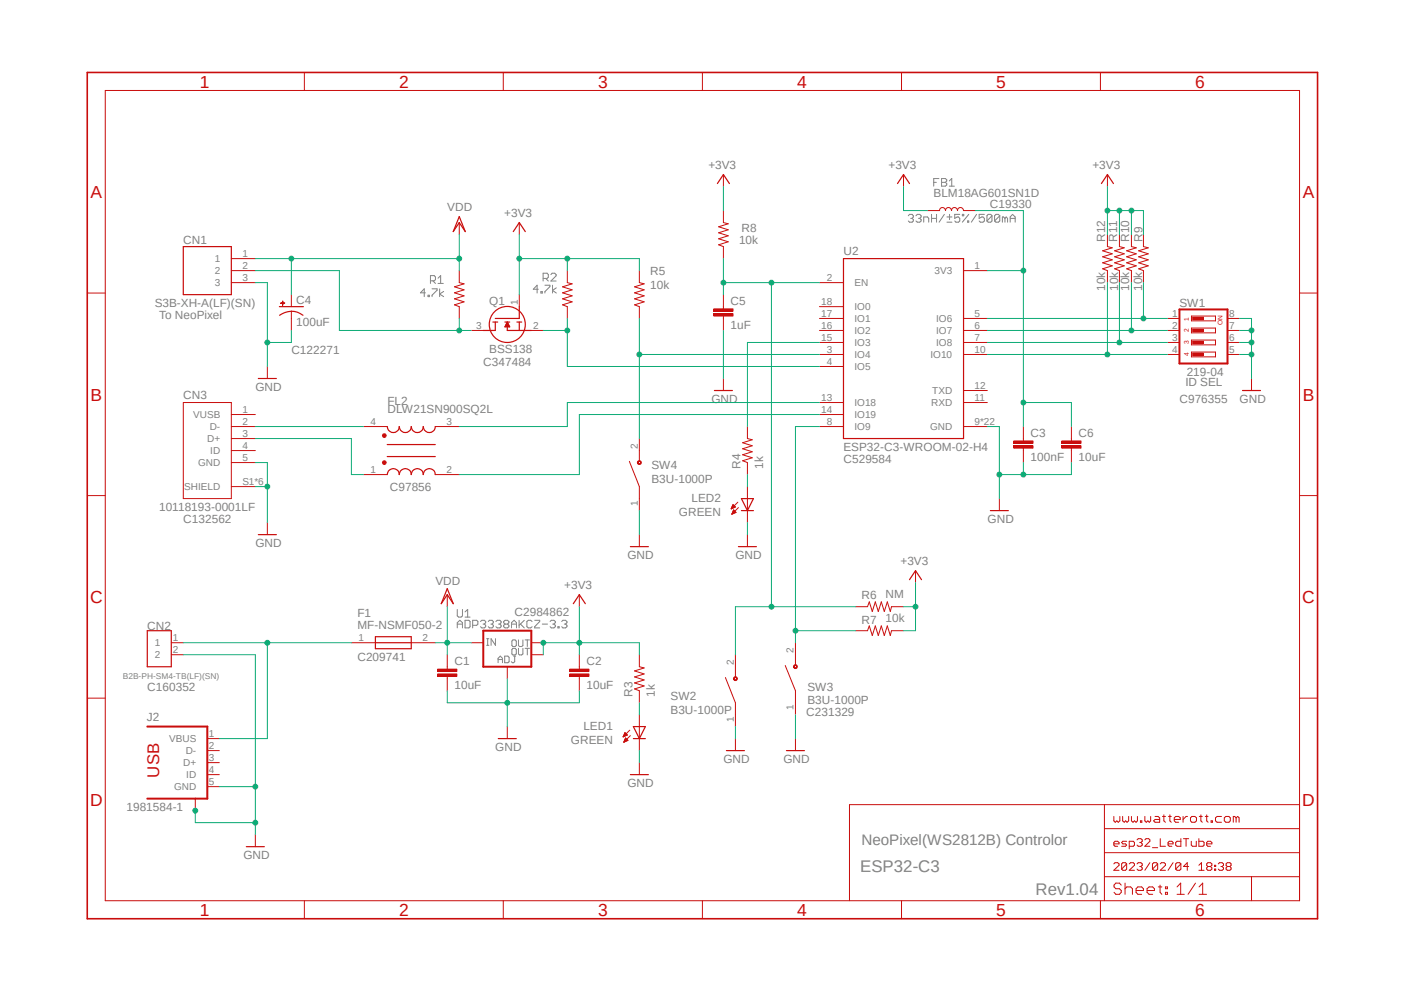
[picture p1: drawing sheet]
<svg xmlns="http://www.w3.org/2000/svg" width="297mm" height="210mm" viewBox="0 0 297 210" stroke-linecap="round" stroke-linejoin="round" font-family="sans-serif">
<path d="M17.9 15l261.2 179.9M279.1 15l-261.2 179.9" fill="none" stroke="#fff" stroke-width=".21"/>
<g fill="none" stroke="#808080" stroke-width=".21">
<path d="M197.5 38.6h.6M198.6 37.8h-1.1v1.6M199.2 37.8h.8l.3 .2v.3l-.3 .3 .3 .2v.3l-.3 .3h-.8zM199.2 38.6h.8M200.8 39.4h1.1M200.8 38.3l.5-.5v1.6M91.1 59.4h.8l.2-.3v-.5l-.2-.3h-.8v1.6M91.6 59.4l.5 .5M92.7 58.8l.5-.5v1.6M92.7 59.9h1.1M114.9 58.9h.8l.3-.3v-.5l-.3-.3h-.8v1.6M115.4 58.9l.6 .5"/>
<path d="M116.5 58.1l.3-.3h.5l.3 .3v.2l-1.1 1.1h1.1M192.2 45.6l.2-.3h.6l.2 .3v.3l-.2 .3M192.7 46.2h.3M193 46.2l.2 .2v.3l-.2 .3h-.6l-.2-.3M193.8 45.6l.3-.3h.5l.3 .3v.3l-.3 .3M194.3 46.2h.3M194.6 46.2l.3 .2v.3l-.3 .3h-.5l-.3-.3M195.4 47v-1.1h.8l.3 .3v.8M197.1 46.2h1M197.1 45.3v1.7M198.1 45.3v1.7M199.8 45.3l-1.1 1.7"/>
<path d="M200.3 47h1.1M200.3 45.9h1.1M200.9 45.3v1.1M203 45.3h-1v.9l.5-.3h.3l.2 .3v.5l-.2 .3h-.6l-.2-.3M203.6 45.3h.3v.3h-.3zM204.7 46.7h.2v.3h-.2zM204.9 45.3l-1.3 1.7M206.6 45.3l-1.1 1.7M208.2 45.3h-1.1v.9l.6-.3h.2l.3 .3v.5l-.3 .3h-.5l-.3-.3M209.8 45.6l-.2-.3h-.6l-.2 .3v1.1M209.8 45.6v1.1l-.2 .3h-.6l-.2-.3M209.8 45.6l-1 1.1"/>
<path d="M211.5 45.6l-.3-.3h-.5l-.3 .3v1.1M211.5 45.6v1.1l-.3 .3h-.5l-.3-.3M211.5 45.6l-1.1 1.1M212.6 46.2l-.3-.3h-.3v1.1M212.6 46.2v.8M212.6 46.2l.3-.3 .2 .3v.8M213.7 46.2h1.1M213.7 47v-1.1l.5-.6 .6 .6v1.1M90 61.9h-1.1l.8-.8v1.6M90.6 62.4h.2v.3h-.2zM91.4 61.1h1.1v.3l-1.1 1v.3M93 61.1v1.6"/>
<path d="M93.9 61.6l-.9 .6 .9 .5M113.9 61.2h-1.1l.8-.9v1.7M114.4 61.7h.3v.3h-.3zM115.3 60.3h1v.3l-1 1.1v.3M116.9 60.3v1.7M117.7 60.9l-.8 .5 .8 .6M96.7 128.9v1.4l.3 .2h.5l.3-.2v-1.4M96.7 132.8v-1.1l.6-.5 .5 .5v1.1M96.7 132h1.1M98.4 131.2h.8l.2 .2v1.1l-.2 .3h-.8zM98.4 130.5h1M98.4 129.4l.5-.5v1.6"/>
<path d="M100 132.2h.8l.3-.2v-.6l-.3-.2h-.8v1.6M101.6 131.4l.3-.2h.5l.3 .2v.3l-.3 .3M102.2 132h.2M102.4 132l.3 .2v.3l-.3 .3h-.5l-.3-.3M103 136.5h.4M103 135.1h.4M103.2 135.1v1.4M103.3 131.4l.2-.2h.6l.3 .2v.3l-.3 .3M103.8 132h.3M104.1 132l.3 .2v.3l-.3 .3h-.6l-.2-.3M104.8 135.1v1.4l-.9-1.4v1.4M104.9 131.4l.3-.2h.5l.3 .2v.3l-.3 .3"/>
<path d="M105.4 139.5h.9M105.5 132h.2M105.7 132l.3 .2v.3l-.3 .3h-.5l-.3-.3M106.8 138.8h.6l.3 .2v1l-.3 .2h-.6zM106.8 132h.6M106.8 132l-.2 .2v.3l.2 .3h.6l.3-.3v-.3l-.3-.2M106.8 132l-.2-.3v-.3l.2-.2h.6l.3 .2v.3l-.3 .3M108.2 132h1.1M108.2 132.8v-1.1l.6-.5 .5 .5v1.1M108.5 137.1h.5l.2 .3v.9l-.2 .2h-.5l-.2-.2v-.9zM108.5 135.3h.5l.2 .3v.9l-.2 .2h-.5l-.2-.2v-.9zM108.6 138.8h.5"/>
<path d="M108.9 138.8v1.2l-.3 .2-.4-.2M109.7 137.1v1.2l.2 .2h.5l.2-.2v-1.2M109.7 135.3v1.2l.2 .2h.5l.2-.2v-1.2M109.8 131.2v1.6M110.1 132l.8 .8M110.9 131.2l-1.1 1M111.1 137.1h.9M111.1 135.3h.9M111.5 135.3v1.4M111.5 137.1v1.4M112.6 131.4l-.3-.2h-.5l-.3 .2v1.1l.3 .3h.5l.3-.3M113.1 131.2h1.1v.2l-1.1 1.1v.3h1.1"/>
<path d="M114.7 132h1.1M116.4 131.4l.2-.2h.6l.3 .2v.3l-.3 .3M116.9 132h.3M117.2 132l.3 .2v.3l-.3 .3h-.6l-.2-.3M118 132.5h.3v.3h-.3zM118.8 131.4l.3-.2h.5l.3 .2v.3l-.3 .3M119.4 132h.2M119.6 132l.3 .2v.3l-.3 .3h-.5l-.3-.3M105.4 140.2v-1l.4-.4 .5 .4v1"/>
</g>
<g fill="none" stroke="#c90d0c" stroke-width=".21">
<path d="M22.3 19.1h252.6v171.4h-252.6zM64.4 15.3v3.8M106.5 15.3v3.8M148.6 15.3v3.8M190.7 15.3v3.8M232.8 15.3v3.8M153 44.5v2.6l1.1 .2-2.1 .7 2.1 .6-2.1 .6 2.1 .7-2.1 .6 2.1 .6-2.1 .7 1 .4v2.5M18.5 62h3.8M274.9 62h3.8M18.5 104.8h3.8M211.4 105.5v2.5M274.9 104.8h3.8"/>
<path d="M99.7 135.9h2.5M112.4 135.9h2.5M112.4 138.5h2.5M122.6 125.8v2.5M181 128.3h2.5l.4-1 .6 2 .7-2 .6 2 .6-2 .7 2 .6-2 .6 2 .3-1h2.5M181 133.4h2.5l.4-1 .6 2 .7-2 .6 2 .6-2 .7 2 .6-2 .6 2 .3-1h2.5M18.5 147.7h3.8M94.6 141v.5M94.6 143v.6M107.3 141v2.6M107.3 153.7v2.5M168.3 156.2v2.5"/>
<path d="M274.9 147.7h3.8M233.6 170.2v20.3M233.6 175.3h41.3M235.6 172.7v.9l.3 .3 .4-.3 .3 .3 .3-.3v-.9M235.6 178.5h1.1v-.3l-.3-.3h-.5l-.3 .3v.5l.3 .3h.5M237.5 172.7v.9l.3 .3 .3-.3 .3 .3 .4-.3v-.9M238.3 177.9h-.8l-.2 .3 .2 .3h.6l.2 .2-.2 .3h-.8M238.9 179h.8l.3-.3v-.5l-.3-.3h-.8v1.6M239.4 172.7v.9l.3 .3 .3-.3 .3 .3 .3-.3v-.9M240.5 177.6l.3-.2h.5l.3 .2v.3l-.3 .3M241.1 178.2h.2M241.3 173.6h.3v.3h-.3z"/>
<path d="M241.3 178.2l.3 .3v.2l-.3 .3h-.5l-.3-.3M242.2 172.7v.9l.3 .3 .3-.3 .3 .3 .3-.3v-.9M242.2 177.6l.2-.2h.6l.2 .2v.3l-1 1.1h1M243.8 179.3h1.1M244.3 172.7h.7l.3 .3v.9h-1l-.2-.3 .2-.3h1M245.4 177.4v1.6h1.1M245.9 172.7h.6M246.2 172.3v1.3l.3 .3M247.1 178.5h1.1v-.3l-.3-.3h-.5l-.3 .3v.5l.3 .3h.5M247.2 172.7h.6M247.5 172.3v1.3l.3 .3M248.4 173.3h1.3v-.3l-.4-.3h-.6l-.3 .3v.6l.3 .3h.6"/>
<path d="M249.8 177.4v1.6h-.8l-.3-.3v-.5l.3-.3h.8M250.3 172.7v1.2M250.4 177.4h1.1M250.9 177.4v1.6M251.2 172.7h-.3l-.6 .6M251.8 173l.3-.3h.7l.3 .3v.6l-.3 .3h-.7l-.3-.3zM252 177.9v.8l.3 .3h.8v-1.1M253.6 177.4v1.6h.9l.2-.3v-.5l-.2-.3h-.9M253.7 172.7h.6M254 172.3v1.3l.3 .3M255 172.7h.6M255.3 172.3v1.3l.3 .3"/>
<path d="M255.3 178.5h1.1v-.3l-.3-.3h-.6l-.2 .3v.5l.2 .3h.6M256.2 173.6h.3v.3h-.3zM258.4 172.7h-.9l-.4 .3v.6l.4 .3h.9M259 173l.3-.3h.7l.3 .3v.6l-.3 .3h-.7l-.3-.3zM261.5 173l-.3-.3h-.3v1.2M261.5 173v.9M261.5 173l.3-.3 .3 .3v.9M274.9 170.2h-95.2v20.3M64.4 190.5v3.8M106.5 190.5v3.8M148.6 190.5v3.8M190.7 190.5v3.8"/>
<path d="M232.8 190.5v3.8M233.6 185.4h41.3M233.6 180.3h41.3M235.6 182.7l.3-.2h.5l.3 .2v.3l-1.1 1.1h1.1M237.2 187.2l-.4-.4h-.7l-.4 .4v.4l.4 .4h.7l.4 .3v.4l-.4 .4h-.7l-.4-.4M238 186.8v2.3M238 188l.4-.4h.8l.4 .4v1.1M238.3 182.7v1.1l-.2 .3h-.6l-.2-.3M238.3 182.7l-.2-.2h-.6l-.2 .2v1.1M238.3 182.7l-1 1.1M238.9 182.7l.3-.2h.5l.3 .2v.3l-1.1 1.1h1.1M240.3 188.3h1.6v-.3l-.4-.4h-.8l-.4 .4v.7l.4 .4h.8"/>
<path d="M240.5 182.7l.3-.2h.5l.3 .2v.3l-.3 .3M241.1 183.3h.2M241.3 183.3l.3 .3v.2l-.3 .3h-.5l-.3-.3M242.7 188.3h1.5v-.3l-.4-.4h-.7l-.4 .4v.7l.4 .4h.7M243.2 182.5l-1 1.6M244.9 182.7v1.1l-.3 .3h-.5l-.3-.3M244.9 182.7l-.3-.2h-.5l-.3 .2v1.1M244.9 182.7l-1.1 1.1M245 187.6h.8M245.4 187.2v1.5l.4 .4M245.4 182.7l.3-.2h.6l.2 .2v.3l-1.1 1.1h1.1M246.5 187.6h.5v.4h-.5z"/>
<path d="M246.5 188.7h.5v.4h-.5zM248.2 182.5l-1.1 1.6M249 189.1h1.5M249 187.6l.8-.8v2.3M249.8 182.7v1.1l-.2 .3h-.6l-.3-.3M249.8 182.7l-.2-.2h-.6l-.3 .2v1.1M249.8 182.7l-1.1 1.1M251.5 183.3h-1.1l.8-.8v1.6M252.9 186.8l-1.6 2.3M253.6 184.1h1.1M253.6 183l.6-.5v1.6M253.7 189.1h1.5"/>
<path d="M253.7 187.6l.7-.8v2.3M255.5 183.3l-.2-.3v-.3l.2-.2h.6l.3 .2v.3l-.3 .3M255.5 183.3l-.2 .3v.2l.2 .3h.6l.3-.3v-.2l-.3-.3M255.5 183.3h.6M256.9 183.8h.3v.3h-.3zM256.9 183h.3v.3h-.3zM257.7 182.7l.3-.2h.5l.3 .2v.3l-.3 .3M258.3 183.3h.2M258.5 183.3l.3 .3v.2l-.3 .3h-.5l-.3-.3M259.6 183.3l-.2 .3v.2l.2 .3h.6l.2-.3v-.2l-.2-.3M259.6 183.3l-.2-.3v-.3l.2-.2h.6l.2 .2v.3l-.2 .3M259.6 183.3h.6"/>
<path d="M264.8 185.4v5.1"/>
</g>
<path d="M18.5 15.3h260.2v179h-260.2z" fill="none" stroke="#c90d0c" stroke-width=".34"/>
<path d="M209.5 108h3.8M121.3 127.7l1.3-1.9 1.2 1.9M105.4 156.2h3.8M166.4 158.7h3.8" fill="none" stroke="#c90d0c" stroke-width=".25"/>
<path d="M102.2 133.4h10.2v7.6h-10.2z" fill="none" stroke="#c90d0c" stroke-width=".42"/>
<path d="M92.6 142.5h4v.5h-4z" fill-rule="evenodd" fill="#c90d0c"/>
<path d="M92.6 142.5h4v.5h-4z" fill="none" stroke="#c90d0c" stroke-width=".21"/>
<path d="M92.6 141.5h4v.5h-4z" fill-rule="evenodd" fill="#c90d0c"/>
<path d="M94.6 138.5v2.5M92.6 141.5h4v.5h-4zM94.6 143.6v2.5M122.6 141v.5M122.6 143v.6" fill="none" stroke="#c90d0c" stroke-width=".21"/>
<path d="M120.5 142.5h4.1v.5h-4.1z" fill-rule="evenodd" fill="#c90d0c"/>
<path d="M120.5 142.5h4.1v.5h-4.1z" fill="none" stroke="#c90d0c" stroke-width=".21"/>
<path d="M120.5 141.5h4.1v.5h-4.1z" fill-rule="evenodd" fill="#c90d0c"/>
<g fill="none" stroke="#c90d0c" stroke-width=".21">
<path d="M191.1 36.9v2.6M234.3 36.9v2.6M196.2 44.5h2.6a.64 .64 0 0 1 .6-.6 .64 .64 0 0 1 .6 .6 .64 .64 0 0 1 .7-.6 .64 .64 0 0 1 .6 .6 .64 .64 0 0 1 .6-.6 .64 .64 0 0 1 .7 .6 .64 .64 0 0 1 .6-.6 .64 .64 0 0 1 .6 .6h2.5M216.5 92.8v.5M216.5 94.8v.5M122.6 138.5v2.5M135.3 138.5v2.5l1 .3-2.1 .6 2.1 .6-2.1 .7 2.1 .6-2.1 .6 2.1 .7-2.1 .6 1.1 .4v2.5M193.7 120.7v2.5M120.5 141.5h4.1v.5h-4.1zM122.6 143.6v2.5M131.8 155.8l.1 .1M131.9 155.7h.1"/>
<path d="M131.9 155.7h.3M132 155.6h.5M132 155.5h.7M132 156.9h.2M132 155.4h.6M132 156.8h.3M132.1 155.3h.4M132.1 155.2h.4M132.1 156.7h.4M132.1 155.2h.3M132.1 156.6h.7M132.2 155h.1"/>
<path d="M132.2 156.5h.6M132.2 156.5h.5M132.2 154.9l.5 .5-.9 .4zM132.2 156.4h.4M132.2 156.3h.3M132.3 156.2h.1M132.3 156.1l.5 .5-.8 .4zM133.2 154.4l-1.4 1.4M133.3 155.6l-1.3 1.4M135.3 151.2v7.5M135.3 161.3v2.5"/>
</g>
<path d="M189.9 38.8l1.2-1.9 1.3 1.9M233 38.8l1.3-1.9 1.2 1.9M192.4 122.6l1.3-1.9 1.2 1.9M134 153.7h2.5l-1.2 2.5zM134 156.2h2.5M133.3 163.8h3.9" fill="none" stroke="#c90d0c" stroke-width=".25"/>
<path d="M214.5 94.3h4v.5h-4z" fill-rule="evenodd" fill="#c90d0c"/>
<path d="M214.5 94.3h4v.5h-4z" fill="none" stroke="#c90d0c" stroke-width=".21"/>
<path d="M214.5 93.3h4v.5h-4z" fill-rule="evenodd" fill="#c90d0c"/>
<g fill="none" stroke="#c90d0c" stroke-width=".21">
<path d="M234.3 49.6v2.6l1 .2-2 .6 2 .7-2 .6 2 .6-2 .7 2 .6-2 .7 1 .3v2.6M236.8 49.6v2.6l1 .2-2 .6 2 .7-2 .6 2 .6-2 .7 2 .6-2 .7 1 .3v2.6M239.4 49.6v2.6l1 .2-2.1 .6 2.1 .7-2.1 .6 2.1 .6-2.1 .7 2.1 .6-2.1 .7 1.1 .3v2.6M241.9 49.6v2.6l1 .2-2 .6 2 .7-2 .6 2 .6-2 .7 2 .6-2 .7 1 .3v2.6M56.6 77.5v2.6M252.1 66.8h5v1.1h-5zM252.1 69.4h5v1h-5zM252.1 71.9h5v1h-5zM252.1 74.5h5v1h-5zM214.5 93.3h4v.5h-4zM216.5 90.2v2.6M216.5 95.3v2.5"/>
<path d="M264.8 80.1v2.5M56.6 110.5v2.6M54 176.5v2.6"/>
</g>
<path d="M54.7 80.1h3.8M262.8 82.6h3.9M54.7 113.1h3.8M52.1 179.1h3.8" fill="none" stroke="#c90d0c" stroke-width=".25"/>
<path d="M249.5 65.4h10.2v11.5h-10.2z" fill="none" stroke="#c90d0c" stroke-width=".42"/>
<path d="M252.3 67.1h2.3v.5h-2.3z" fill-rule="evenodd" fill="#c90d0c"/>
<path d="M252.3 67.1h2.3v.5h-2.3z" fill="none" stroke="#c90d0c" stroke-width=".21"/>
<path d="M252.3 69.6h2.3v.5h-2.3z" fill-rule="evenodd" fill="#c90d0c"/>
<path d="M252.3 69.6h2.3v.5h-2.3z" fill="none" stroke="#c90d0c" stroke-width=".21"/>
<path d="M252.3 72.2h2.3v.5h-2.3z" fill-rule="evenodd" fill="#c90d0c"/>
<path d="M252.3 72.2h2.3v.5h-2.3z" fill="none" stroke="#c90d0c" stroke-width=".21"/>
<path d="M252.3 74.7h2.3v.5h-2.3z" fill-rule="evenodd" fill="#c90d0c"/>
<path d="M247 75h2.5M247 72.4h2.5M247 69.9h2.5M247 67.4h2.5M252.3 74.7h2.3v.5h-2.3zM259.7 75h2.5M259.7 72.4h2.5M259.7 69.9h2.5M259.7 67.4h2.5M153.5 143.3l2.1 5.3" fill="none" stroke="#c90d0c" stroke-width=".21"/>
<path d="M155.2 143.3l.5-.2 .2 .2v.5l-.5 .1-.2-.3 .3-.3 .3 .1v.3l-.3 .1-.3-.2z" fill-rule="evenodd" fill="#c90d0c"/>
<path d="M155.6 138.5v4.7M155.2 143.3l.5-.2 .2 .2v.5l-.5 .1-.2-.3 .3-.3 .3 .1v.3l-.3 .1-.3-.2zM155.6 148.6v5.1M166.1 140.8l2.2 5.3" fill="none" stroke="#c90d0c" stroke-width=".21"/>
<path d="M167.9 140.8l.5-.2 .2 .2v.4l-.5 .2-.2-.4 .3-.2h.3v.3l-.3 .1-.3-.2z" fill-rule="evenodd" fill="#c90d0c"/>
<g fill="none" stroke="#c90d0c" stroke-width=".21">
<path d="M48.9 54.7h5.1M48.9 57.2h5.1M48.9 59.8h5.1M97.2 57.2v2.6l1 .2-2.1 .7 2.1 .6-2.1 .6 2.1 .7-2.1 .6 2.1 .6-2.1 .7 1.1 .4v2.5M97.2 47.1v2.5M120 57.2v2.6l1 .2-2 .7 2 .6-2 .6 2 .7-2 .6 2 .6-2 .7 1 .4v2.5M61.6 65.8v1.6M99.7 69.9h2.5M109.9 62.3v2.6M112.4 69.9h2.5M38.8 85.1h10.1v20.4h-10.1zM48.9 87.7h5.1"/>
<path d="M48.9 90.2h5.1M48.9 92.8h5.1M48.9 95.3h5.1M48.9 97.8h5.1M48.9 102.9h5.1M36.2 135.9h2.6M36.2 138.5h2.6M168.3 135.9v4.7M167.9 140.8l.5-.2 .2 .2v.4l-.5 .2-.2-.4 .3-.2h.3v.3l-.3 .1-.3-.2zM168.3 146.1v5.1"/>
</g>
<g fill="none" stroke="#c90d0c" stroke-width=".25">
<path d="M38.8 52.2h10.1v10.1h-10.1zM97.2 45.8l1.2 3.2-1.2-1.9-1.3 1.9zM59.1 64.9h5.1M59.1 66.7a4 4 0 0 1 5 0M104.3 68.1h1M104.8 68.1v1.8h-2.6M106.8 68.1h1M106.9 69h.9M107 68.8h.7M107.1 68.7h.5M107.1 68.5h.4M107.3 68.3h.1"/>
<path d="M107.3 68.1v1.8h5.1M107.3 68.1l.5 1h-1zM109.3 68.1h1.1M109.9 64.9v2.5h-5.1M109.9 68.1v1.8M31.2 133.4h5v7.6h-5z"/>
<circle cx="107.3" cy="68.6" r="3.8"/>
</g>
<path d="M59.4 64.1h.8z" fill-rule="evenodd" fill="#c90d0c"/>
<path d="M59.4 64.1h.8z" fill="none" stroke="#c90d0c" stroke-width=".21"/>
<path d="M59.8 63.7l.1 .8z" fill-rule="evenodd" fill="#c90d0c"/>
<path d="M109.9 47.1v2.5M59.8 63.7l.1 .8zM61.6 62.3v2.6M61.6 67.4v2.5M133.1 97.6l2.2 5.3M74.3 135.9h5.1M87 135.9h5.1M155.6 156.2v2.5" fill="none" stroke="#c90d0c" stroke-width=".21"/>
<path d="M108.6 49l1.3-1.9 1.2 1.9M79.4 134.7h7.6v2.5h-7.6zM79.4 135.9h7.6M153.7 158.7h3.8" fill="none" stroke="#c90d0c" stroke-width=".25"/>
<path d="M134.9 97.6l.2-.1 .5 .1v.5l-.2 .1-.5-.1-.1-.3 .4-.2 .3 .2v.2l-.3 .1-.4-.3z" fill-rule="evenodd" fill="#c90d0c"/>
<g fill="none" stroke="#c90d0c" stroke-width=".21">
<path d="M153 36.9v2.6M135.3 57.2v2.6l1 .2-2.1 .7 2.1 .6-2.1 .6 2.1 .7-2.1 .6 2.1 .6-2.1 .7 1.1 .4v2.5M173.4 59.8h5M203.8 57.2h5.1M153 64.9v.4M153 66.8v.6M173.4 64.9h5M173.4 67.4h5M173.4 69.9h5M173.4 72.4h5M173.4 75h5M173.4 77.5h5"/>
<path d="M203.8 67.4h5.1M203.8 69.9h5.1M203.8 72.4h5.1M203.8 75h5.1M134.9 97.6l.2-.1 .5 .1v.5l-.2 .1-.5-.1-.1-.3 .4-.2 .3 .2v.2l-.3 .1-.4-.3zM135.3 92.8v4.7M158.1 90.2v2.6l1 .2-2 .6 2 .7-2 .6 2 .6-2 .7 2 .6-2 .7 1 .3v2.6M173.4 90.2h5M173.4 85.1h5M173.4 87.7h5M203.8 90.2h5.1M203.8 85.1h5.1"/>
<path d="M203.8 82.6h5.1M135.3 102.9v5.1M135.3 113.1v2.5M154.7 107.6v.1M154.7 107.5h.2M154.8 107.4h.3M154.8 107.4h.5M154.9 107.2h.6M154.9 107.1h.6M154.9 108.7h.1M154.9 107.1h.5M154.9 108.6h.3"/>
<path d="M154.9 107h.4M154.9 108.5h.5M154.9 108.4h.7M155 106.9h.2M155 108.3h.7M155 106.8h.2M155 108.2h.5M155.1 106.7l.5 .5-.9 .4zM155.1 108.1h.3M155.1 108h.3M155.2 107.9h.1M155.2 107.9l.5 .5-.9 .4z"/>
<path d="M156.1 106.2l-1.4 1.4M156.2 107.4l-1.4 1.4M158.1 102.9v7.6M158.1 113.1v2.5"/>
</g>
<path d="M151.8 38.8l1.2-1.9 1.3 1.9M178.4 54.7h25.4v38.1h-25.4zM133.3 115.6h3.9M156.2 115.6h3.8M156.8 105.5h2.6l-1.3 2.5zM156.8 108h2.6" fill="none" stroke="#c90d0c" stroke-width=".25"/>
<path d="M151 66.3h4.1v.5h-4.1z" fill-rule="evenodd" fill="#c90d0c"/>
<path d="M151 66.3h4.1v.5h-4.1z" fill="none" stroke="#c90d0c" stroke-width=".21"/>
<path d="M151 65.3h4.1v.5h-4.1z" fill-rule="evenodd" fill="#c90d0c"/>
<path d="M151 65.3h4.1v.5h-4.1zM153 62.3v2.6M153 67.4v2.5M153 80.1v2.5M226.7 92.8v.5M226.7 94.8v.5M94.6 125.8v2.5" fill="none" stroke="#c90d0c" stroke-width=".21"/>
<path d="M151.1 82.6h3.8M94.6 124.5l1.3 3.2-1.3-1.9-1.3 1.9z" fill="none" stroke="#c90d0c" stroke-width=".25"/>
<path d="M224.6 94.3h4.1v.5h-4.1z" fill-rule="evenodd" fill="#c90d0c"/>
<path d="M224.6 94.3h4.1v.5h-4.1z" fill="none" stroke="#c90d0c" stroke-width=".21"/>
<path d="M224.6 93.3h4.1v.5h-4.1z" fill-rule="evenodd" fill="#c90d0c"/>
<path d="M224.6 93.3h4.1v.5h-4.1zM226.7 90.2v2.6M226.7 95.3v2.5" fill="none" stroke="#c90d0c" stroke-width=".21"/>
<path d="M81.9 94h10.2M81.9 90.2a1.27 1.27 0 0 0 1.3 1.3 1.27 1.27 0 0 0 1.3-1.3 1.27 1.27 0 0 0 1.2 1.3 1.27 1.27 0 0 0 1.3-1.3 1.27 1.27 0 0 0 1.3 1.3 1.27 1.27 0 0 0 1.2-1.3 1.27 1.27 0 0 0 1.3 1.3 1.27 1.27 0 0 0 1.3-1.3" fill="none" stroke="#c90d0c" stroke-width=".25"/>
<path d="M81 91.8h.6l.1 .3-.1 .3-.3 .1-.3-.1-.1-.3z" fill-rule="evenodd" fill="#c90d0c"/>
<path d="M81 91.8h.6l.1 .3-.1 .3-.3 .1-.3-.1-.1-.3z" fill="none" stroke="#c90d0c" stroke-width=".21"/>
<path d="M81.9 96.6h10.2M81.9 100.4a1.27 1.27 0 0 1 1.3-1.3 1.27 1.27 0 0 1 1.3 1.3 1.27 1.27 0 0 1 1.2-1.3 1.27 1.27 0 0 1 1.3 1.3 1.27 1.27 0 0 1 1.3-1.3 1.27 1.27 0 0 1 1.2 1.3 1.27 1.27 0 0 1 1.3-1.3 1.27 1.27 0 0 1 1.3 1.3" fill="none" stroke="#c90d0c" stroke-width=".25"/>
<path d="M81 97.5h.6l.1 .3-.1 .3-.3 .2-.3-.2-.1-.3z" fill-rule="evenodd" fill="#c90d0c"/>
<path d="M76.9 90.2h5M81 97.5h.6l.1 .3-.1 .3-.3 .2-.3-.2-.1-.3zM92.1 90.2h5.1M76.9 100.4h5M92.1 100.4h5.1M43.9 158.7h2.5M43.9 156.2h2.5M41.3 168.9v2.5M43.9 161.3h2.5M43.9 163.8h2.5M43.9 166.4h2.5" fill="none" stroke="#c90d0c" stroke-width=".21"/>
<path d="M31.2 153.7h12.7v15.2h-12.7" fill="none" stroke="#c90d0c" stroke-width=".42"/>
<path d="M153 54.7v7.6M153 59.8h20.4M181 128.3h-25.4v10.2" fill="none" stroke="#0dab76" stroke-width=".21"/>
<circle cx="153" cy="59.8" r=".51" fill="#0dab76"/>
<g fill="none" stroke="#0dab76" stroke-width=".21">
<path d="M163.2 59.8v68.5"/>
<circle cx="153" cy="59.8" r=".51"/>
</g>
<circle cx="163.2" cy="128.3" r=".51" fill="#0dab76"/>
<circle cx="163.2" cy="128.3" r=".51" fill="none" stroke="#0dab76" stroke-width=".21"/>
<circle cx="163.2" cy="59.8" r=".51" fill="#0dab76"/>
<g fill="none" stroke="#0dab76" stroke-width=".21">
<path d="M208.9 90.2h2.5v15.3M216.5 97.8v2.6h-5.1M168.3 151.2v5"/>
<circle cx="163.2" cy="59.8" r=".51"/>
</g>
<circle cx="211.4" cy="100.4" r=".51" fill="#0dab76"/>
<g fill="none" stroke="#0dab76" stroke-width=".21">
<path d="M226.7 97.8v2.6h-10.2"/>
<circle cx="211.4" cy="100.4" r=".51"/>
</g>
<circle cx="216.5" cy="100.4" r=".51" fill="#0dab76"/>
<g fill="none" stroke="#0dab76" stroke-width=".21">
<path d="M94.6 148.6h28M107.3 143.6v10.1"/>
<circle cx="216.5" cy="100.4" r=".51"/>
</g>
<circle cx="107.3" cy="148.6" r=".51" fill="#0dab76"/>
<g fill="none" stroke="#0dab76" stroke-width=".21">
<path d="M54 97.8h2.6v12.7M54 102.9h2.6M94.6 146.1v2.5M122.6 146.1v2.5M135.3 158.7v2.6"/>
<circle cx="107.3" cy="148.6" r=".51"/>
</g>
<circle cx="56.6" cy="102.9" r=".51" fill="#0dab76"/>
<g fill="none" stroke="#0dab76" stroke-width=".21">
<path d="M54 59.8h2.6v17.7M61.6 69.9v2.5h-5"/>
<circle cx="56.6" cy="102.9" r=".51"/>
</g>
<circle cx="56.6" cy="72.4" r=".51" fill="#0dab76"/>
<g fill="none" stroke="#0dab76" stroke-width=".21">
<path d="M38.8 138.5h15.2v38M46.4 166.4h7.6"/>
<circle cx="56.6" cy="72.4" r=".51"/>
</g>
<circle cx="54" cy="166.4" r=".51" fill="#0dab76"/>
<g fill="none" stroke="#0dab76" stroke-width=".21">
<path d="M41.3 171.4v2.6h12.7"/>
<circle cx="54" cy="166.4" r=".51"/>
</g>
<circle cx="54" cy="174" r=".51" fill="#0dab76"/>
<circle cx="54" cy="174" r=".51" fill="none" stroke="#0dab76" stroke-width=".21"/>
<circle cx="41.3" cy="171.4" r=".51" fill="#0dab76"/>
<g fill="none" stroke="#0dab76" stroke-width=".21">
<path d="M262.2 67.4h2.6v12.7M262.2 69.9h2.6"/>
<circle cx="41.3" cy="171.4" r=".51"/>
</g>
<circle cx="264.7" cy="69.9" r=".51" fill="#0dab76"/>
<g fill="none" stroke="#0dab76" stroke-width=".21">
<path d="M262.2 72.4h2.6"/>
<circle cx="264.7" cy="69.9" r=".51"/>
</g>
<circle cx="264.7" cy="72.4" r=".51" fill="#0dab76"/>
<g fill="none" stroke="#0dab76" stroke-width=".21">
<path d="M262.2 75h2.6"/>
<circle cx="264.7" cy="72.4" r=".51"/>
</g>
<circle cx="264.7" cy="75" r=".51" fill="#0dab76"/>
<g fill="none" stroke="#0dab76" stroke-width=".21">
<path d="M241.9 59.8v7.6M153 69.9v10.2M208.9 67.4h38.1M135.3 108v5.1M158.1 110.5v2.6M155.6 153.7v2.5"/>
<circle cx="264.7" cy="75" r=".51"/>
</g>
<circle cx="241.9" cy="67.4" r=".51" fill="#0dab76"/>
<g fill="none" stroke="#0dab76" stroke-width=".21">
<path d="M114.9 135.9h7.7M122.6 128.3v10.2"/>
<circle cx="241.9" cy="67.4" r=".51"/>
</g>
<circle cx="122.6" cy="135.9" r=".51" fill="#0dab76"/>
<g fill="none" stroke="#0dab76" stroke-width=".21">
<path d="M114.9 135.9v2.6"/>
<circle cx="122.6" cy="135.9" r=".51"/>
</g>
<circle cx="114.9" cy="135.9" r=".51" fill="#0dab76"/>
<g fill="none" stroke="#0dab76" stroke-width=".21">
<path d="M122.6 135.9h12.7v2.6M191.1 128.3h2.6M193.7 123.2v10.2h-2.6"/>
<circle cx="114.9" cy="135.9" r=".51"/>
</g>
<circle cx="193.7" cy="128.3" r=".51" fill="#0dab76"/>
<g fill="none" stroke="#0dab76" stroke-width=".21">
<path d="M234.3 39.5v10.1M234.3 44.5h7.6v5.1"/>
<circle cx="193.7" cy="128.3" r=".51"/>
</g>
<circle cx="234.3" cy="44.5" r=".51" fill="#0dab76"/>
<g fill="none" stroke="#0dab76" stroke-width=".21">
<path d="M236.8 44.5v5.1"/>
<circle cx="234.3" cy="44.5" r=".51"/>
</g>
<circle cx="236.8" cy="44.5" r=".51" fill="#0dab76"/>
<g fill="none" stroke="#0dab76" stroke-width=".21">
<path d="M239.4 44.5v5.1"/>
<circle cx="236.8" cy="44.5" r=".51"/>
</g>
<circle cx="239.3" cy="44.5" r=".51" fill="#0dab76"/>
<g fill="none" stroke="#0dab76" stroke-width=".21">
<path d="M191.1 39.5v5h5.1M109.9 49.6v12.7M109.9 54.7h10.1v2.5"/>
<circle cx="239.3" cy="44.5" r=".51"/>
</g>
<circle cx="109.9" cy="54.7" r=".51" fill="#0dab76"/>
<g fill="none" stroke="#0dab76" stroke-width=".21">
<path d="M120 54.7h15.3v2.5"/>
<circle cx="109.9" cy="54.7" r=".51"/>
</g>
<circle cx="120" cy="54.7" r=".51" fill="#0dab76"/>
<g fill="none" stroke="#0dab76" stroke-width=".21">
<path d="M153 39.5v5M206.3 44.5h10.2v40.6M208.9 57.2h7.6"/>
<circle cx="120" cy="54.7" r=".51"/>
</g>
<circle cx="216.5" cy="57.2" r=".51" fill="#0dab76"/>
<g fill="none" stroke="#0dab76" stroke-width=".21">
<path d="M216.5 90.2v-5.1h10.2v5.1"/>
<circle cx="216.5" cy="57.2" r=".51"/>
</g>
<circle cx="216.5" cy="85.1" r=".51" fill="#0dab76"/>
<g fill="none" stroke="#0dab76" stroke-width=".21">
<path d="M234.3 59.8v15.2M208.9 75h38.1"/>
<circle cx="216.5" cy="85.1" r=".51"/>
</g>
<circle cx="234.3" cy="75" r=".51" fill="#0dab76"/>
<g fill="none" stroke="#0dab76" stroke-width=".21">
<path d="M239.4 59.8v10.1M208.9 69.9h38.1"/>
<circle cx="234.3" cy="75" r=".51"/>
</g>
<circle cx="239.3" cy="69.9" r=".51" fill="#0dab76"/>
<g fill="none" stroke="#0dab76" stroke-width=".21">
<path d="M236.8 59.8v12.6M208.9 72.4h38.1"/>
<circle cx="239.3" cy="69.9" r=".51"/>
</g>
<circle cx="236.8" cy="72.4" r=".51" fill="#0dab76"/>
<g fill="none" stroke="#0dab76" stroke-width=".21">
<path d="M54 54.7h43.2M97.2 49.6v7.6M135.3 148.6v2.6"/>
<circle cx="236.8" cy="72.4" r=".51"/>
</g>
<circle cx="97.2" cy="54.7" r=".51" fill="#0dab76"/>
<g fill="none" stroke="#0dab76" stroke-width=".21">
<path d="M61.6 54.7v7.6"/>
<circle cx="97.2" cy="54.7" r=".51"/>
</g>
<circle cx="61.6" cy="54.7" r=".51" fill="#0dab76"/>
<g fill="none" stroke="#0dab76" stroke-width=".21">
<path d="M92.1 135.9h7.6M94.6 135.9v2.6"/>
<circle cx="61.6" cy="54.7" r=".51"/>
</g>
<circle cx="94.6" cy="135.9" r=".51" fill="#0dab76"/>
<g fill="none" stroke="#0dab76" stroke-width=".21">
<path d="M114.9 69.9h5.1M120 67.4v10.1h53.4M94.6 128.3v7.6"/>
<circle cx="94.6" cy="135.9" r=".51"/>
</g>
<circle cx="120" cy="69.9" r=".51" fill="#0dab76"/>
<g fill="none" stroke="#0dab76" stroke-width=".21">
<path d="M54 57.2h17.8v12.7h27.9M97.2 67.4v2.5"/>
<circle cx="120" cy="69.9" r=".51"/>
</g>
<circle cx="97.2" cy="69.9" r=".51" fill="#0dab76"/>
<g fill="none" stroke="#0dab76" stroke-width=".21">
<path d="M135.3 67.4v25.4M135.3 75h38.1"/>
<circle cx="97.2" cy="69.9" r=".51"/>
</g>
<circle cx="135.3" cy="75" r=".51" fill="#0dab76"/>
<g fill="none" stroke="#0dab76" stroke-width=".21">
<path d="M54 90.2h22.9M54 92.8h20.3v7.6h2.6M168.3 90.2v45.7M158.1 100.4v2.5M168.3 133.4h12.7"/>
<circle cx="135.3" cy="75" r=".51"/>
</g>
<circle cx="168.3" cy="133.4" r=".51" fill="#0dab76"/>
<g fill="none" stroke="#0dab76" stroke-width=".21">
<path d="M173.4 72.4h-15.3v17.8M168.3 90.2h5.1M173.4 87.7h-50.8v12.7h-25.4M38.8 135.9h17.8v20.3h-10.2"/>
<circle cx="168.3" cy="133.4" r=".51"/>
</g>
<circle cx="56.6" cy="135.9" r=".51" fill="#0dab76"/>
<g fill="none" stroke="#0dab76" stroke-width=".21">
<path d="M173.4 85.1h-53.4v5.1h-22.8M56.6 135.9h17.7"/>
<circle cx="56.6" cy="135.9" r=".51"/>
</g>
<g font-size="3.7" fill="#c90d0c">
<text x="42.3" y="18.5">1</text>
<text x="84.4" y="18.5">2</text>
<text x="126.5" y="18.5">3</text>
<text x="168.6" y="18.5">4</text>
<text x="210.7" y="18.5">5</text>
<text x="252.9" y="18.5">6</text>
<text x="19.1" y="41.9">A</text>
<text x="275.6" y="41.9">A</text>
<text x="19.1" y="84.7">B</text>
<text x="275.6" y="84.7">B</text>
<text x="19" y="127.5">C</text>
<text x="275.5" y="127.5">C</text>
<text x="19" y="170.4">D</text>
<text x="275.5" y="170.4">D</text>
<text x="42.3" y="193.7">1</text>
<text x="84.4" y="193.7">2</text>
<text x="126.5" y="193.7">3</text>
<text x="168.6" y="193.7">4</text>
<text x="210.7" y="193.7">5</text>
<text x="252.9" y="193.7">6</text>
</g>
<text font-size="3.6" fill="#c90d0c" x="33.7" y="164.5" transform="rotate(-90 33.7 164.5)">USB</text>
<g font-size="3.6" fill="#808080">
<text x="182" y="184.4">ESP32-C3</text>
<text x="219" y="189.2">Rev1.04</text>
</g>
<text font-size="3.2" fill="#808080" x="182.2" y="178.8">NeoPixel(WS2812B) Controlor</text>
<g font-size="2.5" fill="#808080">
<text x="149.9" y="35.6">+3V3</text>
<text x="188" y="35.6">+3V3</text>
<text x="231.1" y="35.6">+3V3</text>
<text x="197.5" y="41.7">BLM18AG601SN1D</text>
<text x="94.6" y="44.5">VDD</text>
<text x="106.7" y="45.8">+3V3</text>
<text x="209.4" y="43.9">C19330</text>
<text x="38.8" y="51.6">CN1</text>
<text x="156.3" y="51.6">10k</text>
<text x="156.8" y="49.1">R8</text>
<text x="178.4" y="53.9">U2</text>
<text x="233.8" y="51.1" transform="rotate(-90 233.8 51.1)">R12</text>
<text x="236.4" y="51.1" transform="rotate(-90 236.4 51.1)">R11</text>
<text x="238.9" y="51.1" transform="rotate(-90 238.9 51.1)">R10</text>
<text x="241.7" y="51.1" transform="rotate(-90 241.7 51.1)">R9</text>
<text x="137.5" y="58.3">R5</text>
<text x="32.7" y="64.9">S3B-XH-A(LF)(SN)</text>
<text x="62.7" y="64.2">C4</text>
<text x="103.5" y="64.5">Q1</text>
<text x="137.5" y="61">10k</text>
<text x="154.6" y="64.5">C5</text>
<text x="233.8" y="61.6" transform="rotate(-90 233.8 61.6)">10k</text>
<text x="236.6" y="61.6" transform="rotate(-90 236.6 61.6)">10k</text>
<text x="238.8" y="61.6" transform="rotate(-90 238.8 61.6)">10k</text>
<text x="241.6" y="61.6" transform="rotate(-90 241.6 61.6)">10k</text>
<text x="249.5" y="64.9">SW1</text>
<text x="33.7" y="67.4">To NeoPixel</text>
<text x="62.7" y="69">100uF</text>
<text x="154.6" y="69.5">1uF</text>
<text x="61.6" y="75">C122271</text>
<text x="102.2" y="77.5">C347484</text>
<text x="103.5" y="74.6">BSS138</text>
<text x="54" y="82.6">GND</text>
<text x="250.8" y="81.6">ID SEL</text>
<text x="251" y="79.4">219-04</text>
<text x="38.8" y="84.4">CN3</text>
<text x="82" y="87.4">DLW21SN900SQ2L</text>
<text x="82" y="85.6">FL2</text>
<text x="150.5" y="85.1">GND</text>
<text x="249.5" y="85.1">C976355</text>
<text x="262.2" y="85.1">GND</text>
<text x="178.4" y="95.3">ESP32-C3-WROOM-02-H4</text>
<text x="218" y="92.4">C3</text>
<text x="228.2" y="92.4">C6</text>
<text x="137.8" y="99.1">SW4</text>
<text x="156.6" y="99.1" transform="rotate(-90 156.6 99.1)">R4</text>
<text x="161.4" y="99.1" transform="rotate(-90 161.4 99.1)">1k</text>
<text x="178.4" y="97.8">C529584</text>
<text x="218" y="97.5">100nF</text>
<text x="228.2" y="97.5">10uF</text>
<text x="33.7" y="108">10118193-0001LF</text>
<text x="82.5" y="103.9">C97856</text>
<text x="137.8" y="102.2">B3U-1000P</text>
<text x="146.3" y="106.2">LED2</text>
<text x="38.8" y="110.5">C132562</text>
<text x="143.6" y="109.1">GREEN</text>
<text x="208.9" y="110.5">GND</text>
<text x="54" y="115.6">GND</text>
<text x="132.7" y="118.2">GND</text>
<text x="155.6" y="118.2">GND</text>
<text x="190.5" y="119.4">+3V3</text>
<text x="92.1" y="123.7">VDD</text>
<text x="119.4" y="124.5">+3V3</text>
<text x="75.6" y="130.5">F1</text>
<text x="108.8" y="130.3">C2984862</text>
<text x="182.2" y="126.8">R6</text>
<text x="182.2" y="131.9">R7</text>
<text x="187.3" y="126.5">NM</text>
<text x="187.3" y="131.6">10k</text>
<text x="31.2" y="133.1">CN2</text>
<text x="75.6" y="133">MF-NSMF050-2</text>
<text x="75.6" y="139.7">C209741</text>
<text x="96.1" y="140.6">C1</text>
<text x="124.1" y="140.6">C2</text>
<text x="31.2" y="146.1">C160352</text>
<text x="96.1" y="145.7">10uF</text>
<text x="124.1" y="145.7">10uF</text>
<text x="133.8" y="147.4" transform="rotate(-90 133.8 147.4)">R3</text>
<text x="138.6" y="147.4" transform="rotate(-90 138.6 147.4)">1k</text>
<text x="141.9" y="148.1">SW2</text>
<text x="170.8" y="148.9">B3U-1000P</text>
<text x="170.8" y="146.1">SW3</text>
<text x="31" y="152.4">J2</text>
<text x="123.4" y="154.5">LED1</text>
<text x="141.9" y="150.9">B3U-1000P</text>
<text x="170.6" y="151.4">C231329</text>
<text x="104.8" y="158.8">GND</text>
<text x="120.8" y="157.4">GREEN</text>
<text x="153" y="161.3">GND</text>
<text x="165.7" y="161.3">GND</text>
<text x="132.7" y="166.4">GND</text>
<text x="26.8" y="171.5">1981584-1</text>
<text x="51.5" y="181.6">GND</text>
</g>
<g font-size="2.1" fill="#808080">
<text x="45.4" y="55.5">1</text>
<text x="45.4" y="58">2</text>
<text x="51.3" y="54.3">1</text>
<text x="51.3" y="56.9">2</text>
<text x="51.3" y="59.4">3</text>
<text x="174.9" y="59.4">2</text>
<text x="197.7" y="58">3V3</text>
<text x="206.2" y="56.9">1</text>
<text x="45.4" y="60.5">3</text>
<text x="109.5" y="64.5" transform="rotate(-90 109.5 64.5)">1</text>
<text x="173.7" y="64.5">18</text>
<text x="180.8" y="60.5">EN</text>
<text x="180.8" y="65.6">IO0</text>
<text x="100.7" y="69.6">3</text>
<text x="112.8" y="69.6">2</text>
<text x="173.7" y="67">17</text>
<text x="173.7" y="69.6">16</text>
<text x="180.8" y="68.1">IO1</text>
<text x="180.8" y="70.7">IO2</text>
<text x="198" y="68.2">IO6</text>
<text x="198" y="70.7">IO7</text>
<text x="206.2" y="67">5</text>
<text x="206.2" y="69.6">6</text>
<text x="248" y="67">1</text>
<text x="248" y="69.6">2</text>
<text x="260.1" y="69.6">7</text>
<text x="260.1" y="67">8</text>
<text x="173.7" y="72.1">15</text>
<text x="174.9" y="74.6">3</text>
<text x="174.9" y="77.2">4</text>
<text x="180.8" y="73.2">IO3</text>
<text x="180.8" y="75.7">IO4</text>
<text x="196.8" y="75.7">IO10</text>
<text x="198" y="73.2">IO8</text>
<text x="206.2" y="72.1">7</text>
<text x="206.2" y="74.6">10</text>
<text x="248" y="72.1">3</text>
<text x="248" y="74.6">4</text>
<text x="260.1" y="74.6">5</text>
<text x="260.1" y="72.1">6</text>
<text x="180.8" y="78.3">IO5</text>
<text x="197.2" y="83.4">TXD</text>
<text x="206.2" y="82.3">12</text>
<text x="40.9" y="88.4">VUSB</text>
<text x="51.3" y="87.3">1</text>
<text x="51.3" y="89.9">2</text>
<text x="78.4" y="89.9">4</text>
<text x="94.4" y="89.9">3</text>
<text x="173.7" y="84.8">13</text>
<text x="173.7" y="87.3">14</text>
<text x="174.9" y="89.9">8</text>
<text x="180.8" y="85.9">IO18</text>
<text x="180.8" y="88.4">IO19</text>
<text x="197" y="85.9">RXD</text>
<text x="206.2" y="89.9">9*22</text>
<text x="206.2" y="84.8">11</text>
<text x="43.9" y="93.5">D+</text>
<text x="44.4" y="91">D-</text>
<text x="51.3" y="92.4">3</text>
<text x="51.3" y="95">4</text>
<text x="134.9" y="95" transform="rotate(-90 134.9 95)">2</text>
<text x="180.8" y="91">IO9</text>
<text x="196.8" y="91">GND</text>
<text x="41.9" y="98.6">GND</text>
<text x="44.5" y="96.1">ID</text>
<text x="51.3" y="97.5">5</text>
<text x="78.4" y="100">1</text>
<text x="94.4" y="100">2</text>
<text x="39" y="103.7">SHIELD</text>
<text x="51.3" y="102.6">S1*6</text>
<text x="134.9" y="107" transform="rotate(-90 134.9 107)">1</text>
<text x="32.7" y="136.7">1</text>
<text x="36.6" y="135.6">1</text>
<text x="75.9" y="135.6">1</text>
<text x="89.4" y="135.6">2</text>
<text x="32.7" y="139.2">2</text>
<text x="36.6" y="138.1">2</text>
<text x="155.2" y="140.6" transform="rotate(-90 155.2 140.6)">2</text>
<text x="167.9" y="138.1" transform="rotate(-90 167.9 138.1)">2</text>
<text x="44.2" y="155.9">1</text>
<text x="155.2" y="152.7" transform="rotate(-90 155.2 152.7)">1</text>
<text x="167.9" y="150.2" transform="rotate(-90 167.9 150.2)">1</text>
<text x="35.8" y="157">VBUS</text>
<text x="39.3" y="159.5">D-</text>
<text x="44.2" y="161">3</text>
<text x="44.2" y="158.4">2</text>
<text x="36.8" y="167.1">GND</text>
<text x="38.8" y="162.1">D+</text>
<text x="39.4" y="164.6">ID</text>
<text x="44.2" y="163.5">4</text>
<text x="44.2" y="166">5</text>
</g>
<text font-size="1.8" fill="#808080" x="26" y="143.6">B2B-PH-SM4-TB(LF)(SN)</text>
<g font-size="1.4" fill="#c90d0c">
<text x="251.5" y="70.3" transform="rotate(-90 251.5 70.3)">2</text>
<text x="251.5" y="67.9" transform="rotate(-90 251.5 67.9)">1</text>
<text x="258.6" y="68.7" transform="rotate(-90 258.6 68.7)">ON</text>
<text x="251.5" y="75.2" transform="rotate(-90 251.5 75.2)">4</text>
<text x="251.5" y="72.8" transform="rotate(-90 251.5 72.8)">3</text>
</g>
</svg>
